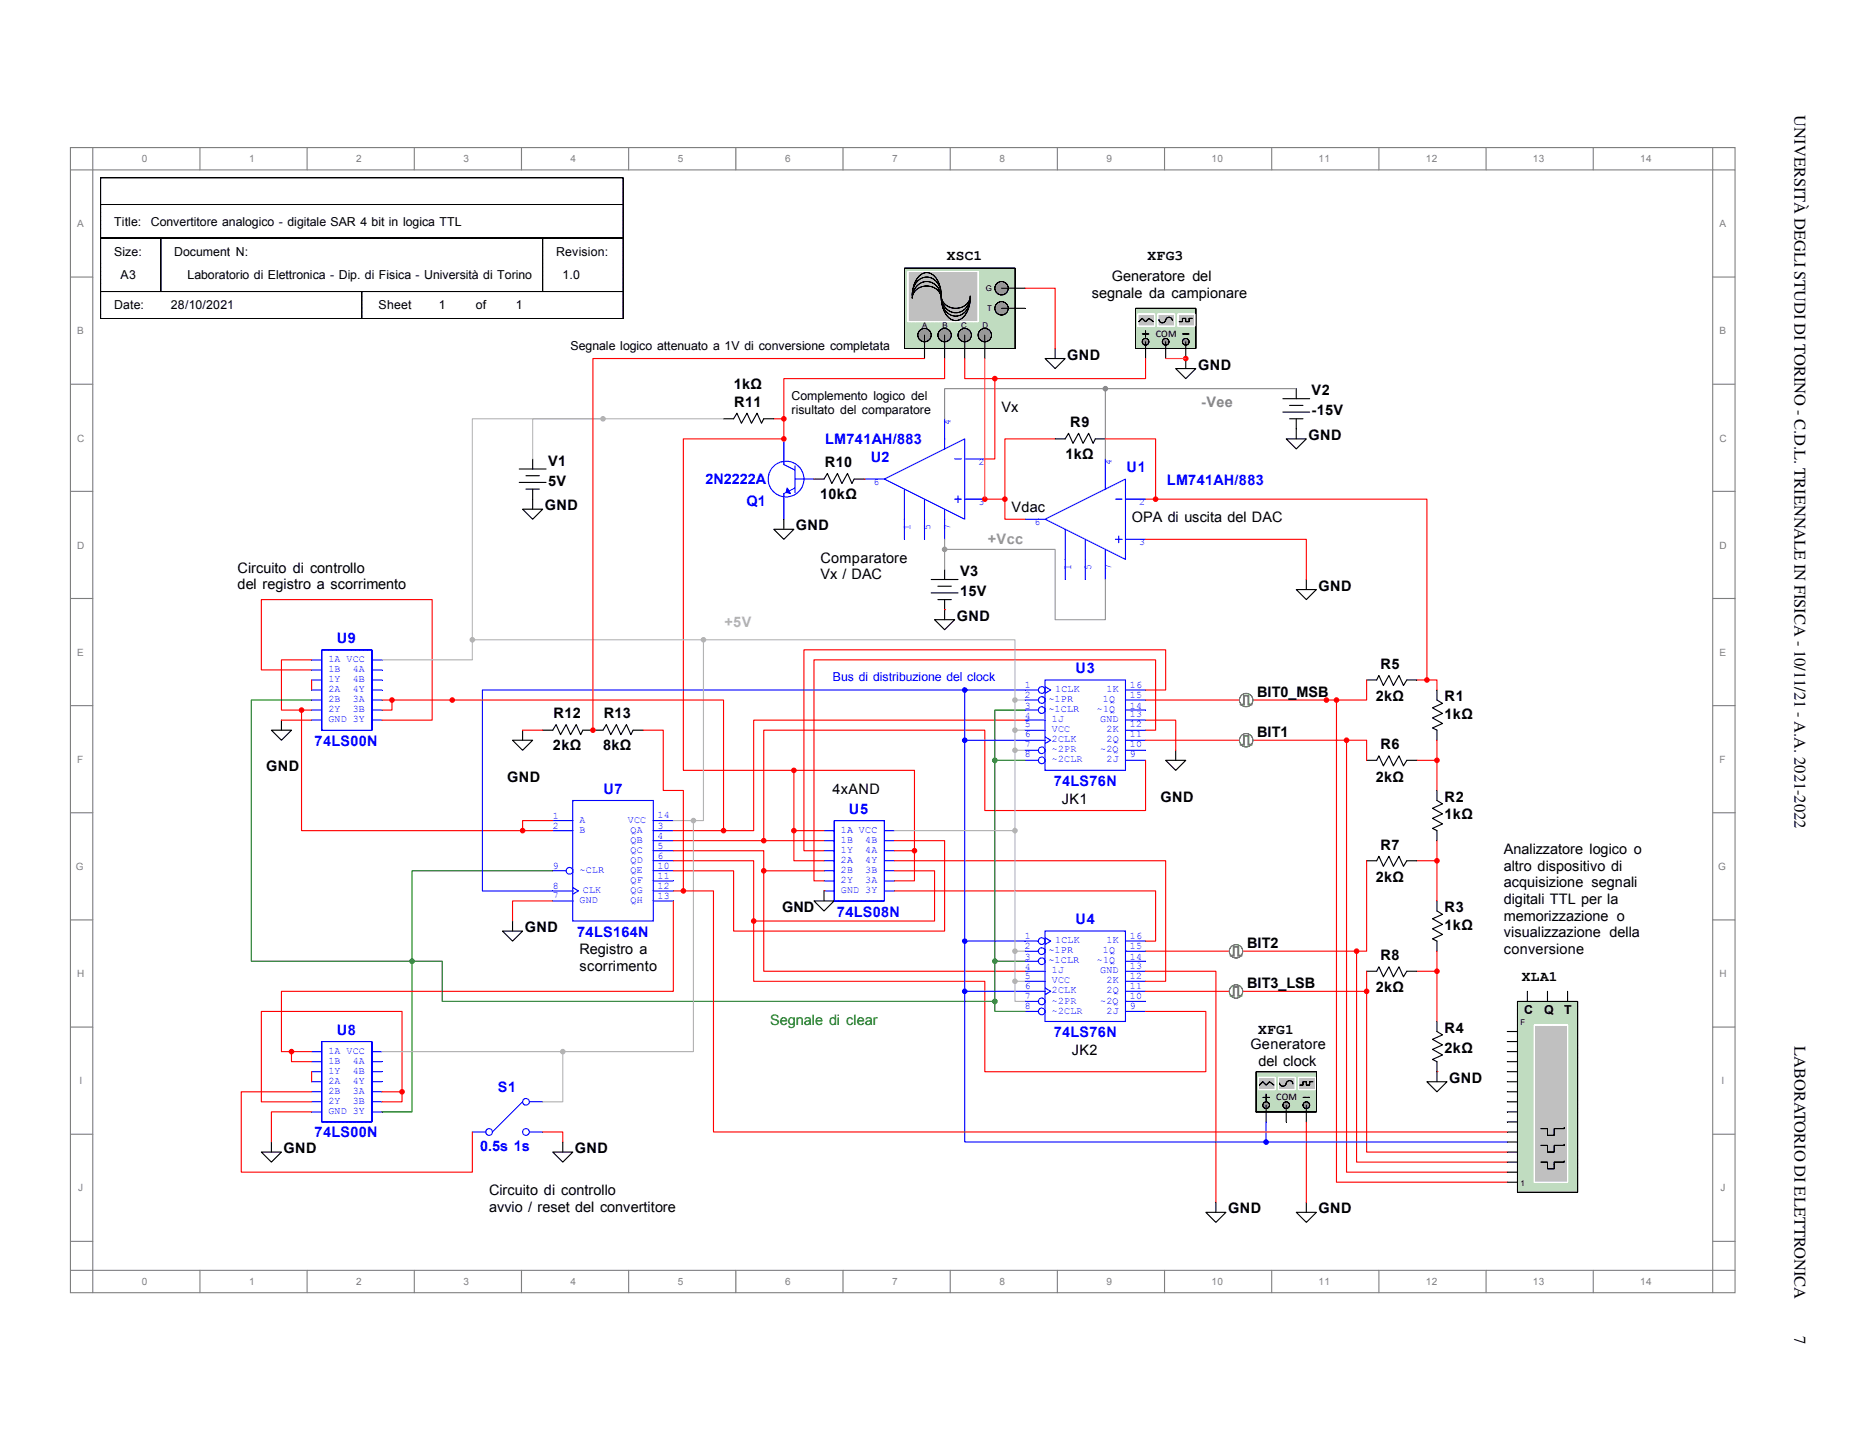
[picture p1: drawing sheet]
<svg xmlns="http://www.w3.org/2000/svg" width="279mm" height="216mm" viewBox="0 0 279 216" stroke-linecap="round" stroke-linejoin="round" font-family="sans-serif">
<g fill="none" stroke="#808080" stroke-width=".17">
<path d="M10.5 22.1h249v171.3h-249zM10.5 25.4h249M13.9 22.1v171.3M29.9 22.1v3.3M45.9 22.1v3.3M62 22.1v3.3M78 22.1v3.3M94 22.1v3.3M110.1 22.1v3.3M126.1 22.1v3.3M142.1 22.1v3.3M158.2 22.1v3.3"/>
<path d="M174.2 22.1v3.3M190.2 22.1v3.3M206.2 22.1v3.3M222.3 22.1v3.3M238.3 22.1v3.3M256.2 22.1v171.3M10.5 41.5h3.4M10.5 57.5h3.4M256.2 41.5h3.3M256.2 57.5h3.3M10.5 73.5h3.4M256.2 73.5h3.3"/>
<path d="M10.5 89.5h3.4M256.2 89.5h3.3M10.5 105.6h3.4M256.2 105.6h3.3M10.5 121.6h3.4M10.5 137.6h3.4M256.2 121.6h3.3M256.2 137.6h3.3M10.5 153.7h3.4M256.2 153.7h3.3M10.5 169.7h3.4M256.2 169.7h3.3"/>
<path d="M10.5 185.7h3.4M10.5 190.1h249M29.9 190.1v3.3M45.9 190.1v3.3M62 190.1v3.3M78 190.1v3.3M94 190.1v3.3M110.1 190.1v3.3M126.1 190.1v3.3M142.1 190.1v3.3M158.2 190.1v3.3M174.2 190.1v3.3"/>
<path d="M190.2 190.1v3.3M206.2 190.1v3.3M222.3 190.1v3.3M238.3 190.1v3.3M256.2 185.7h3.3"/>
</g>
<path d="M156.3 77.7l12-6v12zM159.3 79.2v4.5M165.3 71.7v1.5M166.8 74.7h1M162.3 80.7v3M165.3 82.2v1.5M166.8 80.7h1M167.3 80.2v1" fill="none" stroke="#00f" stroke-width=".17"/>
<path d="M168.3 80.7h3" fill="none" stroke="#00f" stroke-width=".17"/>
<path d="M168.3 74.7h3" fill="none" stroke="#00f" stroke-width=".17"/>
<path d="M165.3 68.7v3" fill="none" stroke="#00f" stroke-width=".17"/>
<path d="M165.3 83.7v3" fill="none" stroke="#00f" stroke-width=".17"/>
<path d="M153.3 77.7h3" fill="none" stroke="#00f" stroke-width=".17"/>
<path d="M162.3 83.7v3" fill="none" stroke="#00f" stroke-width=".17"/>
<path d="M132.3 71.7l12-6v12zM135.3 73.2v4.5M138.3 74.7v3M141.3 65.7v1.5M141.3 76.2v1.5M142.8 74.7h1M142.8 68.7h1M143.3 74.2v1M159.3 83.7v3" fill="none" stroke="#00f" stroke-width=".17"/>
<path d="M157.8 65.7h1.5l.5-.9 .7 1.5 .8-1.5 .7 1.5 .8-1.5 .7 1.5 .3-.6h1.5M204.4 101.7h1.5l.3-.6 .7 1.5 .8-1.5 .7 1.5 .8-1.5 .7 1.5 .5-.9h1.5M204.4 113.8h1.5l.3-.7 .7 1.5 .8-1.5 .7 1.5 .8-1.5 .7 1.5 .5-.8h1.5M214.9 103.2v1.5l.9 .5-1.5 .7 1.5 .8-1.5 .7 1.5 .8-1.5 .7 .6 .3v1.6M214.9 118.3v1.5l.9 .5-1.5 .6 1.5 .9-1.5 .6 1.5 .9-1.5 .6 .6 .4v1.5M204.4 128.8h1.5l.3-.7 .7 1.5 .8-1.5 .7 1.5 .8-1.5 .7 1.5 .5-.8h1.5M214.9 134.8v1.5l.9 .5-1.5 .7 1.5 .8-1.5 .7 1.5 .8-1.5 .7 .6 .3v1.5M204.4 145.3h1.5l.3-.6 .7 1.5 .8-1.5 .7 1.5 .8-1.5 .7 1.5 .5-.9h1.5M214.9 152.8v1.5l.9 .5-1.5 .7 1.5 .8-1.5 .7 1.5 .8-1.5 .7 .6 .3v3M213.4 161.8h3l-1.5 1.6z" fill="none" stroke="#000" stroke-width=".17"/>
<path d="M214.9 160.3h.1" fill="none" stroke="#f00" stroke-width=".17"/>
<path d="M144.3 74.7h3" fill="none" stroke="#00f" stroke-width=".17"/>
<path d="M144.3 68.7h3" fill="none" stroke="#00f" stroke-width=".17"/>
<path d="M141.3 62.7v3" fill="none" stroke="#00f" stroke-width=".17"/>
<path d="M141.3 77.7v3" fill="none" stroke="#00f" stroke-width=".17"/>
<path d="M129.3 71.7h3" fill="none" stroke="#00f" stroke-width=".17"/>
<path d="M138.3 77.7v3" fill="none" stroke="#00f" stroke-width=".17"/>
<path d="M135.3 77.7v3" fill="none" stroke="#00f" stroke-width=".17"/>
<circle cx="150.3" cy="74.7" r=".33" fill="#f00"/>
<g fill="none" stroke="#f00" stroke-width=".17">
<path d="M129.3 71.7h.1M150.3 74.7v3h3"/>
<circle cx="150.3" cy="74.7" r=".33"/>
</g>
<path d="M108.2 62.7h1.5l.5-.9 .7 1.5 .8-1.5 .7 1.5 .8-1.5 .7 1.5 .3-.6h1.5M121.7 71.7h1.6l.5-.9 .6 1.5 .9-1.5 .6 1.5 .9-1.5 .6 1.5 .4-.6h1.5M193.9 88.2h3l-1.5 1.5zM195.4 86.7v1.5" fill="none" stroke="#000" stroke-width=".17"/>
<g fill="none" stroke="#00f" stroke-width=".17">
<path d="M117.2 68.7v.8l1.7 .8M118.9 69.7v4M118.9 73l-1.7 .8v.9"/>
<circle cx="117.6" cy="71.7" r="2.67"/>
</g>
<path d="M117.7 73l.5 .8-.6-.1z" fill="#00f"/>
<path d="M117.7 73l.5 .8-.6-.1zM118.9 71.7h1.3" fill="none" stroke="#00f" stroke-width=".17"/>
<path d="M117.2 65.7v3" fill="none" stroke="#00f" stroke-width=".17"/>
<path d="M120.2 71.7h1.5" fill="none" stroke="#00f" stroke-width=".17"/>
<path d="M117.2 74.7v3M156.3 101.7h12v13.6h-12z" fill="none" stroke="#00f" stroke-width=".17"/>
<path d="M121.7 71.7h.1" fill="none" stroke="#f00" stroke-width=".17"/>
<path d="M115.7 79.2h3l-1.5 1.5zM117.2 77.7v1.5" fill="none" stroke="#000" stroke-width=".17"/>
<path d="M153.3 107.7h3" fill="none" stroke="#00f" stroke-width=".17"/>
<path d="M168.3 104.7h3" fill="none" stroke="#00f" stroke-width=".17"/>
<path d="M168.3 106.2h3" fill="none" stroke="#00f" stroke-width=".17"/>
<path d="M168.3 103.2h3" fill="none" stroke="#00f" stroke-width=".17"/>
<g fill="none" stroke="#00f" stroke-width=".17">
<path d="M153.3 106.2h2"/>
<circle cx="155.8" cy="106.2" r=".5"/>
</g>
<g fill="none" stroke="#00f" stroke-width=".17">
<path d="M153.3 103.2h2M156.3 102.7l.9 .5-.9 .5"/>
<circle cx="155.8" cy="103.2" r=".5"/>
</g>
<g fill="none" stroke="#00f" stroke-width=".17">
<path d="M153.3 104.7h2"/>
<circle cx="155.8" cy="104.7" r=".5"/>
</g>
<path d="M153.3 109.2h3" fill="none" stroke="#00f" stroke-width=".17"/>
<path d="M153.3 110.8h3M156.3 110.3l.9 .5-.9 .5" fill="none" stroke="#00f" stroke-width=".17"/>
<g fill="none" stroke="#00f" stroke-width=".17">
<path d="M153.3 112.3h2"/>
<circle cx="155.8" cy="112.3" r=".5"/>
</g>
<g fill="none" stroke="#00f" stroke-width=".17">
<path d="M153.3 113.8h2"/>
<circle cx="155.8" cy="113.8" r=".5"/>
</g>
<path d="M168.3 107.7h3" fill="none" stroke="#00f" stroke-width=".17"/>
<path d="M168.3 109.2h3" fill="none" stroke="#00f" stroke-width=".17"/>
<path d="M168.3 110.8h3" fill="none" stroke="#00f" stroke-width=".17"/>
<path d="M168.3 112.3h3" fill="none" stroke="#00f" stroke-width=".17"/>
<path d="M168.3 113.8h3M156.3 139.3h12v13.5h-12z" fill="none" stroke="#00f" stroke-width=".17"/>
<path d="M153.3 145.3h3" fill="none" stroke="#00f" stroke-width=".17"/>
<path d="M168.3 142.3h3" fill="none" stroke="#00f" stroke-width=".17"/>
<path d="M168.3 143.8h3" fill="none" stroke="#00f" stroke-width=".17"/>
<path d="M168.3 140.8h3" fill="none" stroke="#00f" stroke-width=".17"/>
<g fill="none" stroke="#00f" stroke-width=".17">
<path d="M153.3 143.8h2"/>
<circle cx="155.8" cy="143.8" r=".5"/>
</g>
<g fill="none" stroke="#00f" stroke-width=".17">
<path d="M153.3 140.8h2M156.3 140.3l.9 .5-.9 .5"/>
<circle cx="155.8" cy="140.8" r=".5"/>
</g>
<g fill="none" stroke="#00f" stroke-width=".17">
<path d="M153.3 142.3h2"/>
<circle cx="155.8" cy="142.3" r=".5"/>
</g>
<path d="M153.3 146.8h3" fill="none" stroke="#00f" stroke-width=".17"/>
<path d="M153.3 148.3h3M156.3 147.8l.9 .5-.9 .5" fill="none" stroke="#00f" stroke-width=".17"/>
<g fill="none" stroke="#00f" stroke-width=".17">
<path d="M153.3 149.8h2"/>
<circle cx="155.8" cy="149.8" r=".5"/>
</g>
<g fill="none" stroke="#00f" stroke-width=".17">
<path d="M153.3 151.3h2"/>
<circle cx="155.8" cy="151.3" r=".5"/>
</g>
<path d="M168.3 145.3h3" fill="none" stroke="#00f" stroke-width=".17"/>
<path d="M168.3 146.8h3" fill="none" stroke="#00f" stroke-width=".17"/>
<path d="M168.3 148.3h3" fill="none" stroke="#00f" stroke-width=".17"/>
<path d="M168.3 149.8h3" fill="none" stroke="#00f" stroke-width=".17"/>
<path d="M168.3 151.3h3" fill="none" stroke="#00f" stroke-width=".17"/>
<path d="M124.8 122.8h7.5v12h-7.5z" fill="none" stroke="#00f" stroke-width=".15"/>
<path d="M123.3 124.3h1.5" fill="none" stroke="#00f" stroke-width=".17"/>
<path d="M123.3 125.8h1.5" fill="none" stroke="#00f" stroke-width=".17"/>
<path d="M123.3 127.3h1.5" fill="none" stroke="#00f" stroke-width=".17"/>
<path d="M123.3 128.8h1.5" fill="none" stroke="#00f" stroke-width=".17"/>
<path d="M123.3 130.3h1.5" fill="none" stroke="#00f" stroke-width=".17"/>
<path d="M123.3 131.8h1.5" fill="none" stroke="#00f" stroke-width=".17"/>
<path d="M123.3 133.3h1.5" fill="none" stroke="#00f" stroke-width=".17"/>
<path d="M132.3 133.3h1.5" fill="none" stroke="#00f" stroke-width=".17"/>
<path d="M132.3 131.8h1.5" fill="none" stroke="#00f" stroke-width=".17"/>
<path d="M132.3 130.3h1.5" fill="none" stroke="#00f" stroke-width=".17"/>
<path d="M132.3 128.8h1.5" fill="none" stroke="#00f" stroke-width=".17"/>
<path d="M132.3 127.3h1.5" fill="none" stroke="#00f" stroke-width=".17"/>
<path d="M132.3 125.8h1.5" fill="none" stroke="#00f" stroke-width=".17"/>
<path d="M85.7 119.8h12v18h-12zM132.3 124.3h1.5" fill="none" stroke="#00f" stroke-width=".17"/>
<path d="M97.7 124.3h3" fill="none" stroke="#00f" stroke-width=".17"/>
<path d="M97.7 125.8h3" fill="none" stroke="#00f" stroke-width=".17"/>
<path d="M97.7 127.3h3" fill="none" stroke="#00f" stroke-width=".17"/>
<path d="M97.7 128.8h3" fill="none" stroke="#00f" stroke-width=".17"/>
<path d="M82.7 122.8h3" fill="none" stroke="#00f" stroke-width=".17"/>
<path d="M82.7 124.3h3" fill="none" stroke="#00f" stroke-width=".17"/>
<g fill="none" stroke="#00f" stroke-width=".17">
<path d="M82.7 130.3h2"/>
<circle cx="85.2" cy="130.3" r=".5"/>
</g>
<path d="M82.7 133.3h3M85.7 132.8l.8 .5-.8 .5" fill="none" stroke="#00f" stroke-width=".17"/>
<path d="M97.7 130.3h3" fill="none" stroke="#00f" stroke-width=".17"/>
<path d="M97.7 131.8h3" fill="none" stroke="#00f" stroke-width=".17"/>
<path d="M97.7 133.3h3" fill="none" stroke="#00f" stroke-width=".17"/>
<path d="M97.7 134.8h3" fill="none" stroke="#00f" stroke-width=".17"/>
<path d="M82.7 134.8h3" fill="none" stroke="#00f" stroke-width=".17"/>
<path d="M97.7 122.8h3" fill="none" stroke="#00f" stroke-width=".17"/>
<path d="M48.1 155.8h7.5v12.1h-7.5z" fill="none" stroke="#00f" stroke-width=".15"/>
<path d="M46.6 157.3h1.5" fill="none" stroke="#00f" stroke-width=".17"/>
<path d="M46.6 158.8h1.5" fill="none" stroke="#00f" stroke-width=".17"/>
<path d="M46.6 160.3h1.5" fill="none" stroke="#00f" stroke-width=".17"/>
<path d="M46.6 161.8h1.5" fill="none" stroke="#00f" stroke-width=".17"/>
<path d="M46.6 163.4h1.5" fill="none" stroke="#00f" stroke-width=".17"/>
<path d="M46.6 164.9h1.5" fill="none" stroke="#00f" stroke-width=".17"/>
<path d="M46.6 166.4h1.5" fill="none" stroke="#00f" stroke-width=".17"/>
<path d="M55.6 166.4h1.5" fill="none" stroke="#00f" stroke-width=".17"/>
<path d="M55.6 164.9h1.5" fill="none" stroke="#00f" stroke-width=".17"/>
<path d="M55.6 163.4h1.5" fill="none" stroke="#00f" stroke-width=".17"/>
<path d="M55.6 161.8h1.5" fill="none" stroke="#00f" stroke-width=".17"/>
<path d="M55.6 160.3h1.5" fill="none" stroke="#00f" stroke-width=".17"/>
<path d="M55.6 158.8h1.5" fill="none" stroke="#00f" stroke-width=".17"/>
<path d="M55.6 157.3h1.5" fill="none" stroke="#00f" stroke-width=".17"/>
<path d="M48.1 97.2h7.5v12.1h-7.5z" fill="none" stroke="#00f" stroke-width=".15"/>
<path d="M46.6 98.7h1.5" fill="none" stroke="#00f" stroke-width=".17"/>
<path d="M46.6 100.2h1.5" fill="none" stroke="#00f" stroke-width=".17"/>
<path d="M46.6 101.7h1.5" fill="none" stroke="#00f" stroke-width=".17"/>
<path d="M46.6 103.2h1.5" fill="none" stroke="#00f" stroke-width=".17"/>
<path d="M46.6 104.7h1.5" fill="none" stroke="#00f" stroke-width=".17"/>
<path d="M46.6 106.2h1.5" fill="none" stroke="#00f" stroke-width=".17"/>
<path d="M46.6 107.7h1.5" fill="none" stroke="#00f" stroke-width=".17"/>
<path d="M55.6 107.7h1.5" fill="none" stroke="#00f" stroke-width=".17"/>
<path d="M55.6 106.2h1.5" fill="none" stroke="#00f" stroke-width=".17"/>
<path d="M55.6 104.7h1.5" fill="none" stroke="#00f" stroke-width=".17"/>
<path d="M55.6 103.2h1.5" fill="none" stroke="#00f" stroke-width=".17"/>
<path d="M55.6 101.7h1.5" fill="none" stroke="#00f" stroke-width=".17"/>
<path d="M55.6 100.2h1.5" fill="none" stroke="#00f" stroke-width=".17"/>
<path d="M55.6 98.7h1.5" fill="none" stroke="#00f" stroke-width=".17"/>
<path d="M46.6 101.7v1.5M82.7 134.8h-6v3M46.6 160.3v1.5" fill="none" stroke="#f00" stroke-width=".17"/>
<g fill="none" stroke="#000" stroke-width=".17">
<path d="M191.9 59.7h4M193.9 58.2v1.5M77.7 70.2h4M77.7 72.2h4M78.2 76.2h3l-1.5 1.5zM78.7 71.2h2M78.7 73.2h2M79.7 68.7v1.5M79.7 73.2v3M191.9 61.7h4M192.4 65.7h3l-1.5 1.5zM192.9 60.7h2"/>
<path d="M192.9 62.7h2M193.9 62.7v3M139.8 92.7h3l-1.5 1.5zM141.3 91.2v1.5M174.3 113.8h3.1l-1.5 1.5zM175.9 112.3v1.5M75.2 139.3h3l-1.5 1.5zM76.7 137.8v1.5M39.1 172.4h3l-1.5 1.5zM40.6 170.9v1.5M181.9 179.9v1.5M180.4 181.4h3l-1.5 1.5z"/>
</g>
<circle cx="165.3" cy="58.2" r=".33" fill="#878787"/>
<g fill="none" stroke="#878787" stroke-width=".17">
<path d="M165.3 58.2h-24v4.5M165.3 58.2v10.5M165.3 58.2h28.6"/>
<circle cx="165.3" cy="58.2" r=".33"/>
</g>
<path d="M175.9 55.1h3l-1.5 1.5zM177.4 53.6v1.5" fill="none" stroke="#000" stroke-width=".17"/>
<path d="M171.3 107.7h4.6v4.6" fill="none" stroke="#f00" stroke-width=".17"/>
<circle cx="214.9" cy="113.8" r=".33" fill="#f00"/>
<g fill="none" stroke="#f00" stroke-width=".17">
<path d="M211.9 113.8h3M214.9 110.8v7.5"/>
<circle cx="214.9" cy="113.8" r=".33"/>
</g>
<circle cx="214.9" cy="128.8" r=".33" fill="#f00"/>
<g fill="none" stroke="#f00" stroke-width=".17">
<path d="M211.9 128.8h3M214.9 125.8v9"/>
<circle cx="214.9" cy="128.8" r=".33"/>
</g>
<circle cx="214.9" cy="145.3" r=".33" fill="#f00"/>
<g fill="none" stroke="#f00" stroke-width=".17">
<path d="M211.9 145.3h3M214.9 142.3v10.5M46.6 166.4h-6v4.5"/>
<circle cx="214.9" cy="145.3" r=".33"/>
</g>
<circle cx="90.2" cy="62.7" r=".33" fill="#b4b4b4"/>
<g fill="none" stroke="#b4b4b4" stroke-width=".17">
<path d="M108.2 62.7h-28.5v6"/>
<circle cx="90.2" cy="62.7" r=".33"/>
</g>
<path d="M133.8 125.8h7.5v13.5h-31.6v-9h-9" fill="none" stroke="#f00" stroke-width=".17"/>
<circle cx="114.2" cy="125.8" r=".33" fill="#f00"/>
<g fill="none" stroke="#f00" stroke-width=".17">
<path d="M171.3 113.8v7.5h-24v-12.1h-33.1v16.6M100.7 125.8h22.6"/>
<circle cx="114.2" cy="125.8" r=".33"/>
</g>
<circle cx="114.2" cy="130.3" r=".33" fill="#f00"/>
<g fill="none" stroke="#f00" stroke-width=".17">
<path d="M100.7 127.3h13.5v3M114.2 130.3v15h39.1M114.2 130.3h9.1"/>
<circle cx="114.2" cy="130.3" r=".33"/>
</g>
<circle cx="112.7" cy="137.8" r=".33" fill="#f00"/>
<g fill="none" stroke="#f00" stroke-width=".17">
<path d="M100.7 128.8h12v9M112.7 137.8v9h34.6v13.5h33.1v-9h-9.1M133.8 130.3h6v7.5h-27.1"/>
<circle cx="112.7" cy="137.8" r=".33"/>
</g>
<circle cx="118.7" cy="124.3" r=".33" fill="#f00"/>
<g fill="none" stroke="#f00" stroke-width=".17">
<path d="M123.3 124.3h-4.6v4.5h4.6"/>
<circle cx="118.7" cy="124.3" r=".33"/>
</g>
<circle cx="136.8" cy="127.3" r=".33" fill="#f00"/>
<g fill="none" stroke="#f00" stroke-width=".17">
<path d="M133.8 127.3h3v4.5h-3"/>
<circle cx="136.8" cy="127.3" r=".33"/>
</g>
<circle cx="117.2" cy="65.7" r=".33" fill="#f00"/>
<circle cx="117.2" cy="65.7" r=".33" fill="none" stroke="#f00" stroke-width=".17"/>
<circle cx="118.7" cy="115.3" r=".33" fill="#f00"/>
<g fill="none" stroke="#f00" stroke-width=".17">
<path d="M117.2 65.7h-15v49.6h16.5M42.1 107.7h4.5M118.7 115.3h18.1v12M118.7 115.3v9M171.3 103.2h3v-6h-54.1v30.1h3.1M171.3 109.2h1.5v-10.5h-51.1v33.1h1.6M123.3 133.3h.1M133.8 133.3h39v7.5h-1.5M133.8 128.8h40.5v18h-3"/>
<circle cx="118.7" cy="115.3" r=".33"/>
</g>
<path d="M40.6 109.2h3l-1.5 1.6zM42.1 107.7v1.5M121.7 134.8h3.1l-1.5 1.5zM123.3 133.3v1.5" fill="none" stroke="#000" stroke-width=".17"/>
<circle cx="108.2" cy="124.3" r=".33" fill="#f00"/>
<g fill="none" stroke="#f00" stroke-width=".17">
<path d="M153.3 107.7h-40.6v16.6h-12"/>
<circle cx="108.2" cy="124.3" r=".33"/>
</g>
<circle cx="58.6" cy="104.7" r=".33" fill="#f00"/>
<g fill="none" stroke="#f00" stroke-width=".17">
<path d="M46.6 100.2h-7.5v-10.5h25.5v18h-7.5M57.1 104.7h1.5v1.5h-1.5"/>
<circle cx="58.6" cy="104.7" r=".33"/>
</g>
<circle cx="45.1" cy="106.2" r=".33" fill="#f00"/>
<g fill="none" stroke="#f00" stroke-width=".17">
<path d="M46.6 98.7h-4.5v7.5h4.5"/>
<circle cx="45.1" cy="106.2" r=".33"/>
</g>
<circle cx="78.2" cy="124.3" r=".33" fill="#f00"/>
<g fill="none" stroke="#f00" stroke-width=".17">
<path d="M45.1 106.2v18.1h33.1M78.2 124.3h4.5M82.7 122.8h-4.5v1.5"/>
<circle cx="78.2" cy="124.3" r=".33"/>
</g>
<circle cx="61.6" cy="143.8" r=".33" fill="#008000"/>
<g fill="none" stroke="#008000" stroke-width=".17">
<path d="M46.6 104.7h-9v39.1h24v22.6h-4.5"/>
<circle cx="61.6" cy="143.8" r=".33"/>
</g>
<circle cx="43.6" cy="157.3" r=".33" fill="#f00"/>
<g fill="none" stroke="#f00" stroke-width=".17">
<path d="M100.7 134.8v13.5h-58.6v9h1.5M43.6 157.3v1.5h3M43.6 157.3h3"/>
<circle cx="43.6" cy="157.3" r=".33"/>
</g>
<path d="M82.7 130.3h-21.1v13.5" fill="none" stroke="#008000" stroke-width=".17"/>
<circle cx="148.8" cy="149.8" r=".33" fill="#008000"/>
<g fill="none" stroke="#008000" stroke-width=".17">
<path d="M61.6 143.8h4.5v6h82.7v1.5h4.5"/>
<circle cx="148.8" cy="149.8" r=".33"/>
</g>
<circle cx="148.8" cy="113.8" r=".33" fill="#008000"/>
<g fill="none" stroke="#008000" stroke-width=".17">
<path d="M153.3 106.2h-4.5v7.6h4.5"/>
<circle cx="148.8" cy="113.8" r=".33"/>
</g>
<circle cx="148.8" cy="143.8" r=".33" fill="#008000"/>
<g fill="none" stroke="#008000" stroke-width=".17">
<path d="M148.8 113.8v36M148.8 143.8h4.5"/>
<circle cx="148.8" cy="143.8" r=".33"/>
</g>
<circle cx="60.1" cy="163.4" r=".33" fill="#f00"/>
<g fill="none" stroke="#f00" stroke-width=".17">
<path d="M57.1 163.4h3M60.1 163.4v-12.1h-21v13.6h7.5M60.1 163.4v1.5h-3"/>
<circle cx="60.1" cy="163.4" r=".33"/>
</g>
<circle cx="144.3" cy="103.2" r=".33" fill="#00f"/>
<g fill="none" stroke="#00f" stroke-width=".17">
<path d="M153.3 103.2h-81.1v30.1h10.5"/>
<circle cx="144.3" cy="103.2" r=".33"/>
</g>
<circle cx="144.3" cy="110.8" r=".33" fill="#00f"/>
<g fill="none" stroke="#00f" stroke-width=".17">
<path d="M144.3 103.2v7.6h9"/>
<circle cx="144.3" cy="110.8" r=".33"/>
</g>
<circle cx="144.3" cy="140.8" r=".33" fill="#00f"/>
<g fill="none" stroke="#00f" stroke-width=".17">
<path d="M144.3 110.8v30h9"/>
<circle cx="144.3" cy="140.8" r=".33"/>
</g>
<circle cx="70.7" cy="95.7" r=".33" fill="#b4b4b4"/>
<g fill="none" stroke="#b4b4b4" stroke-width=".17">
<path d="M90.2 62.7h-19.5v36h-13.6"/>
<circle cx="70.7" cy="95.7" r=".33"/>
</g>
<path d="M227 149.9h9v28.5h-9z" fill="#c0dcc0"/>
<path d="M227 149.8h9v28.6h-9z" fill="none" stroke="#000" stroke-width=".15"/>
<path d="M229.5 153.4h5v23.5h-5z" fill="#c0c0c0"/>
<path d="M229.5 153.4h5v23.5h-5z" fill="none" stroke="#fff" stroke-width=".15"/>
<path d="M234 173.7v.2h-1.5v1h-1v-1h-1M234 171.2v.2h-1.5v1h-1v-1h-1M234 168.7v.2h-1.5v1h-1v-1h-1" fill="none" stroke="#000" stroke-width=".15"/>
<g fill="none" stroke="#000" stroke-width=".17">
<path d="M225.4 158.8h1.6M225.4 157.3h1.6M225.4 155.8h1.6M225.4 154.3h1.6M228.5 148.3v1.5M231.5 148.3v1.5M234.5 148.3v1.5M225.4 176.9h1.6M225.4 175.4h1.6M225.4 173.9h1.6M225.4 172.4h1.6M225.4 170.9h1.6"/>
<path d="M225.4 169.4h1.6M225.4 167.9h1.6M225.4 166.4h1.6M225.4 164.9h1.6M225.4 163.4h1.6M225.4 161.8h1.6M225.4 160.3h1.6"/>
</g>
<path d="M171.3 145.3h10.6v34.6" fill="none" stroke="#f00" stroke-width=".17"/>
<circle cx="198.4" cy="104.7" r=".33" fill="#f00"/>
<g fill="none" stroke="#f00" stroke-width=".17">
<path d="M171.3 104.7h27.1"/>
<circle cx="198.4" cy="104.7" r=".33"/>
</g>
<circle cx="199.9" cy="104.7" r=".33" fill="#f00"/>
<g fill="none" stroke="#f00" stroke-width=".17">
<path d="M198.4 104.7h1.5M199.9 104.7v72.2h25.5M204.4 101.7v3h-4.5"/>
<circle cx="199.9" cy="104.7" r=".33"/>
</g>
<circle cx="201.4" cy="110.8" r=".33" fill="#f00"/>
<g fill="none" stroke="#f00" stroke-width=".17">
<path d="M171.3 110.8h30.1M201.4 110.8h3v3M201.4 110.8v64.6h24"/>
<circle cx="201.4" cy="110.8" r=".33"/>
</g>
<circle cx="202.9" cy="142.3" r=".33" fill="#f00"/>
<g fill="none" stroke="#f00" stroke-width=".17">
<path d="M204.4 128.8v13.5h-1.5M171.3 142.3h31.6M202.9 142.3v31.6h22.5"/>
<circle cx="202.9" cy="142.3" r=".33"/>
</g>
<circle cx="204.4" cy="148.3" r=".33" fill="#f00"/>
<g fill="none" stroke="#f00" stroke-width=".17">
<path d="M171.3 148.3h33.1M204.4 148.3v24.1h21M204.4 145.3v3"/>
<circle cx="204.4" cy="148.3" r=".33"/>
</g>
<circle cx="151.8" cy="109.2" r=".33" fill="#b4b4b4"/>
<g fill="none" stroke="#b4b4b4" stroke-width=".17">
<path d="M151.8 109.2h1.5"/>
<circle cx="151.8" cy="109.2" r=".33"/>
</g>
<circle cx="151.8" cy="124.3" r=".33" fill="#b4b4b4"/>
<g fill="none" stroke="#b4b4b4" stroke-width=".17">
<path d="M133.8 124.3h18"/>
<circle cx="151.8" cy="124.3" r=".33"/>
</g>
<circle cx="105.2" cy="95.7" r=".33" fill="#b4b4b4"/>
<g fill="none" stroke="#b4b4b4" stroke-width=".17">
<path d="M70.7 95.7h34.5"/>
<circle cx="105.2" cy="95.7" r=".33"/>
</g>
<circle cx="103.7" cy="122.8" r=".33" fill="#b4b4b4"/>
<g fill="none" stroke="#b4b4b4" stroke-width=".17">
<path d="M105.2 95.7v27.1h-4.5"/>
<circle cx="103.7" cy="122.8" r=".33"/>
</g>
<circle cx="144.3" cy="148.3" r=".33" fill="#00f"/>
<g fill="none" stroke="#00f" stroke-width=".17">
<path d="M144.3 140.8v7.5h9"/>
<circle cx="144.3" cy="148.3" r=".33"/>
</g>
<path d="M187.9 160.4h9v6h-9z" fill="#c0dcc0"/>
<path d="M187.9 160.4h9v6h-9z" fill="none" stroke="#000" stroke-width=".15"/>
<circle cx="189.4" cy="165.4" r=".5" fill="#a0a0a4"/>
<g fill="none" stroke="#000" stroke-width=".15">
<path d="M188.9 164.2h1"/>
<circle cx="189.4" cy="165.4" r=".5"/>
</g>
<path d="M189.4 165.4v1" fill="none" stroke="#000" stroke-width=".17"/>
<circle cx="192.4" cy="165.4" r=".5" fill="#a0a0a4"/>
<circle cx="192.4" cy="165.4" r=".5" fill="none" stroke="#000" stroke-width=".15"/>
<path d="M192.4 165.4v1" fill="none" stroke="#000" stroke-width=".17"/>
<circle cx="195.4" cy="165.4" r=".5" fill="#a0a0a4"/>
<g fill="none" stroke="#000" stroke-width=".15">
<path d="M189.4 163.7v1M194.9 164.2h1"/>
<circle cx="195.4" cy="165.4" r=".5"/>
</g>
<path d="M195.4 165.4v1" fill="none" stroke="#000" stroke-width=".17"/>
<path d="M188.3 161.2h2.4v1.8h-2.4z" fill="#c0c0c0"/>
<path d="M188.2 161.2h2.5v1.8h-2.5z" fill="none" stroke="#fff" stroke-width=".15"/>
<path d="M188.4 162.4l.5-.6-.5 .6 .5-.6 .5 .6 .5-.6 .6 .6" fill="none" stroke="#000" stroke-width=".15"/>
<path d="M191.2 161.2h2.5v1.8h-2.5z" fill="#c0c0c0"/>
<path d="M191.2 161.2h2.5v1.8h-2.5z" fill="none" stroke="#fff" stroke-width=".15"/>
<path d="M191.4 162a.5 .5 0 0 0 .5 .5 .5 .5 0 0 0 .5-.5M192.4 162.2a.5 .5 0 0 1 .5-.5 .5 .5 0 0 1 .5 .5" fill="none" stroke="#000" stroke-width=".15"/>
<path d="M194.3 161.2h2.4v1.8h-2.4z" fill="#c0c0c0"/>
<path d="M194.2 161.2h2.5v1.8h-2.5z" fill="none" stroke="#fff" stroke-width=".15"/>
<path d="M196.4 161.8h-.5v.6h-.5v-.6h-.5v.6h-.5" fill="none" stroke="#000" stroke-width=".15"/>
<path d="M189.4 166.4v1.5M192.4 166.4v1.5M195.4 166.4v1.5M195.4 179.9v1.5M193.9 181.4h3l-1.5 1.5z" fill="none" stroke="#000" stroke-width=".17"/>
<path d="M195.4 167.9v12" fill="none" stroke="#f00" stroke-width=".17"/>
<circle cx="189.4" cy="170.9" r=".33" fill="#00f"/>
<g fill="none" stroke="#00f" stroke-width=".17">
<path d="M144.3 148.3v22.6h45.1v-3"/>
<circle cx="189.4" cy="170.9" r=".33"/>
</g>
<path d="M82.7 172.4h3l-1.5 1.5zM84.2 170.9v1.5" fill="none" stroke="#000" stroke-width=".17"/>
<path d="M171.3 80.7h24.1v6" fill="none" stroke="#f00" stroke-width=".17"/>
<circle cx="151.8" cy="146.8" r=".33" fill="#b4b4b4"/>
<g fill="none" stroke="#b4b4b4" stroke-width=".17">
<path d="M153.3 146.8h-1.5v3h1.5"/>
<circle cx="151.8" cy="146.8" r=".33"/>
</g>
<circle cx="151.8" cy="142.3" r=".33" fill="#b4b4b4"/>
<g fill="none" stroke="#b4b4b4" stroke-width=".17">
<path d="M151.8 124.3v22.5M151.8 142.3h1.5"/>
<circle cx="151.8" cy="142.3" r=".33"/>
</g>
<circle cx="151.8" cy="112.3" r=".33" fill="#b4b4b4"/>
<g fill="none" stroke="#b4b4b4" stroke-width=".17">
<path d="M151.8 109.2v15.1M151.8 112.3h1.5"/>
<circle cx="151.8" cy="112.3" r=".33"/>
</g>
<circle cx="151.8" cy="104.7" r=".33" fill="#b4b4b4"/>
<g fill="none" stroke="#b4b4b4" stroke-width=".17">
<path d="M105.2 95.7h46.6v9M151.8 104.7v4.5M151.8 104.7h1.5"/>
<circle cx="151.8" cy="104.7" r=".33"/>
</g>
<path d="M139.3 86.7h4M139.3 88.7h4M140.3 87.7h2M140.3 89.7h2M141.3 85.2v1.5M141.3 89.7v1.5" fill="none" stroke="#000" stroke-width=".17"/>
<path d="M141.3 91.2h.1" fill="none" stroke="#f00" stroke-width=".17"/>
<circle cx="141.3" cy="82.2" r=".33" fill="#969696"/>
<g fill="none" stroke="#969696" stroke-width=".17">
<path d="M141.3 82.2h16.5v10.5h7.5v-6M141.3 80.7v4.5"/>
<circle cx="141.3" cy="82.2" r=".33"/>
</g>
<path d="M157.8 65.7h-7.5v9" fill="none" stroke="#f00" stroke-width=".17"/>
<circle cx="213.4" cy="101.7" r=".33" fill="#f00"/>
<g fill="none" stroke="#f00" stroke-width=".17">
<path d="M211.9 101.7h3v1.5"/>
<circle cx="213.4" cy="101.7" r=".33"/>
</g>
<path d="M169.9 46.2h9v5.9h-9z" fill="#c0dcc0"/>
<path d="M169.8 46.1h9.1v6h-9.1z" fill="none" stroke="#000" stroke-width=".15"/>
<circle cx="171.3" cy="51.1" r=".5" fill="#a0a0a4"/>
<g fill="none" stroke="#000" stroke-width=".15">
<path d="M170.8 50h1"/>
<circle cx="171.3" cy="51.1" r=".5"/>
</g>
<path d="M171.3 51.1v1" fill="none" stroke="#000" stroke-width=".17"/>
<circle cx="174.3" cy="51.1" r=".5" fill="#a0a0a4"/>
<circle cx="174.3" cy="51.1" r=".5" fill="none" stroke="#000" stroke-width=".15"/>
<path d="M174.3 51.1v1" fill="none" stroke="#000" stroke-width=".17"/>
<circle cx="177.4" cy="51.1" r=".5" fill="#a0a0a4"/>
<g fill="none" stroke="#000" stroke-width=".15">
<path d="M171.3 49.5v1M176.9 50h1"/>
<circle cx="177.4" cy="51.1" r=".5"/>
</g>
<path d="M177.4 51.1v1" fill="none" stroke="#000" stroke-width=".17"/>
<path d="M170.2 47h2.5v1.8h-2.5z" fill="#c0c0c0"/>
<path d="M170.2 47h2.5v1.8h-2.5z" fill="none" stroke="#fff" stroke-width=".15"/>
<path d="M170.3 48.1l.5-.5-.5 .5 .5-.5 .5 .5 .5-.5 .7 .5" fill="none" stroke="#000" stroke-width=".15"/>
<path d="M173.2 47h2.5v1.8h-2.5z" fill="#c0c0c0"/>
<path d="M173.2 47h2.5v1.8h-2.5z" fill="none" stroke="#fff" stroke-width=".15"/>
<path d="M173.3 47.8a.5 .5 0 0 0 .5 .5 .5 .5 0 0 0 .5-.5M174.3 48a.5 .5 0 0 1 .6-.5 .5 .5 0 0 1 .5 .5" fill="none" stroke="#000" stroke-width=".15"/>
<path d="M176.2 47h2.5v1.8h-2.5z" fill="#c0c0c0"/>
<path d="M176.2 47h2.5v1.8h-2.5z" fill="none" stroke="#fff" stroke-width=".15"/>
<path d="M178.4 47.6h-.5v.5h-.5v-.5h-.5v.5h-.5" fill="none" stroke="#000" stroke-width=".15"/>
<path d="M171.3 52.1v1.5M174.3 52.1v1.5M177.4 52.1v1.5" fill="none" stroke="#000" stroke-width=".17"/>
<circle cx="177.4" cy="53.6" r=".33" fill="#f00"/>
<circle cx="177.4" cy="53.6" r=".33" fill="none" stroke="#f00" stroke-width=".17"/>
<path d="M174.3 53.6h3.1" fill="none" stroke="#ff7d00" stroke-width=".17"/>
<path d="M78.2 164.9l-4.5 4.5" fill="none" stroke="#00f" stroke-width=".17"/>
<g fill="none" stroke="#00f" stroke-width=".17">
<path d="M79.2 169.4h2"/>
<circle cx="78.7" cy="169.4" r=".5"/>
</g>
<g fill="none" stroke="#00f" stroke-width=".17">
<path d="M79.2 164.9h2"/>
<circle cx="78.7" cy="164.9" r=".5"/>
</g>
<g fill="none" stroke="#00f" stroke-width=".17">
<path d="M70.7 169.4h2"/>
<circle cx="73.2" cy="169.4" r=".5"/>
</g>
<path d="M46.6 163.4h-10.5v12h34.6v-6M81.2 169.4h3v1.5" fill="none" stroke="#f00" stroke-width=".17"/>
<circle cx="84.2" cy="157.3" r=".33" fill="#b4b4b4"/>
<g fill="none" stroke="#b4b4b4" stroke-width=".17">
<path d="M103.7 122.8v34.5h-19.5M57.1 157.3h27.1M84.2 157.3v7.6h-3"/>
<circle cx="84.2" cy="157.3" r=".33"/>
</g>
<path d="M189.4 170.9h36" fill="none" stroke="#00f" stroke-width=".17"/>
<path d="M135.3 40.1h16.5v12h-16.5z" fill="#c0dcc0"/>
<path d="M135.3 40.1h16.5v12h-16.5z" fill="none" stroke="#000" stroke-width=".15"/>
<circle cx="138.3" cy="50.1" r="1" fill="#a0a0a4"/>
<circle cx="138.3" cy="50.1" r="1" fill="none" stroke="#000" stroke-width=".15"/>
<path d="M138.3 50.1v2" fill="none" stroke="#000" stroke-width=".17"/>
<circle cx="141.3" cy="50.1" r="1" fill="#a0a0a4"/>
<circle cx="141.3" cy="50.1" r="1" fill="none" stroke="#000" stroke-width=".15"/>
<path d="M141.3 50.1v2" fill="none" stroke="#000" stroke-width=".17"/>
<circle cx="149.8" cy="43.1" r="1" fill="#a0a0a4"/>
<circle cx="149.8" cy="43.1" r="1" fill="none" stroke="#000" stroke-width=".15"/>
<path d="M149.8 43.1h2" fill="none" stroke="#000" stroke-width=".17"/>
<circle cx="149.8" cy="46.1" r="1" fill="#a0a0a4"/>
<circle cx="149.8" cy="46.1" r="1" fill="none" stroke="#000" stroke-width=".15"/>
<path d="M149.8 46.1h2" fill="none" stroke="#000" stroke-width=".17"/>
<path d="M135.8 40.7h10.5v7.4h-10.5z" fill="#c0c0c0"/>
<path d="M135.8 40.6h10.5v7.5h-10.5z" fill="none" stroke="#fff" stroke-width=".15"/>
<path d="M136.4 44.3a3.6 3.6 0 0 1 1.7-3.4 1.76 1.76 0 0 1 2.2 1.2l.4 1.4 .1 .8" fill="none" stroke="#000" stroke-width=".15"/>
<circle cx="144.3" cy="50.1" r="1" fill="#a0a0a4"/>
<circle cx="144.3" cy="50.1" r="1" fill="none" stroke="#000" stroke-width=".15"/>
<path d="M144.3 50.1v2" fill="none" stroke="#000" stroke-width=".17"/>
<circle cx="147.3" cy="50.1" r="1" fill="#a0a0a4"/>
<g fill="none" stroke="#000" stroke-width=".15">
<path d="M136.4 44.1a2.33 2.33 0 0 1 2.7-2.6 2.62 2.62 0 0 1 1.7 2.6M137.3 42.7a2.08 2.08 0 0 1 2.1-.4 2.08 2.08 0 0 1 1.3 1.8l.1 .5a2.22 2.22 0 0 0-3.7-1.3l-.6 .8-.1 .5a2.66 2.66 0 0 1 .9-1.9zM140.8 44.5a3.6 3.6 0 0 0 1.7 3.4 1.76 1.76 0 0 0 2.2-1.2l.4-1.4v-.8M140.8 44.6a2.33 2.33 0 0 0 2.7 2.6 2.62 2.62 0 0 0 1.6-2.6M140.8 44.3a2.22 2.22 0 0 0 3.7 1.3l.6-.8v-.5a2.22 2.22 0 0 1-3.1 2.2 2.54 2.54 0 0 1-1.2-2.2z"/>
<circle cx="147.3" cy="50.1" r="1"/>
</g>
<path d="M138.3 52.1v1.5M141.3 52.1v1.5M144.3 52.1v1.5M147.3 50.1v3.5M151.8 43.1h1.5M151.8 46.1h1.5M76.7 110.8h3l-1.5 1.5zM78.2 109.2v1.6M81.2 109.2h1.5l.5-.8 .6 1.5 .9-1.5 .6 1.5 .9-1.5 .6 1.5 .4-.7h3l.5-.8 .7 1.5 .8-1.5 .7 1.5 .8-1.5 .7 1.5 .3-.7h1.5" fill="none" stroke="#000" stroke-width=".17"/>
<path d="M78.2 109.2h3" fill="none" stroke="#f00" stroke-width=".17"/>
<circle cx="88.7" cy="109.2" r=".33" fill="#f00"/>
<g fill="none" stroke="#f00" stroke-width=".17">
<path d="M138.3 53.6h-49.6v55.6"/>
<circle cx="88.7" cy="109.2" r=".33"/>
</g>
<circle cx="117.2" cy="62.7" r=".33" fill="#f00"/>
<g fill="none" stroke="#f00" stroke-width=".17">
<path d="M141.3 53.6v3h-24.1v6.1M115.7 62.7h1.5M117.2 62.7v3"/>
<circle cx="117.2" cy="62.7" r=".33"/>
</g>
<circle cx="148.8" cy="56.6" r=".33" fill="#f00"/>
<g fill="none" stroke="#f00" stroke-width=".17">
<path d="M144.3 53.6v3h4.5M148.8 56.6v12.1h-1.5M171.3 53.6v3h-22.5"/>
<circle cx="148.8" cy="56.6" r=".33"/>
</g>
<path d="M156.3 53.6h3l-1.5 1.5zM157.8 52.1v1.5" fill="none" stroke="#000" stroke-width=".17"/>
<circle cx="67.6" cy="104.7" r=".33" fill="#f00"/>
<g fill="none" stroke="#f00" stroke-width=".17">
<path d="M153.3 43.1h4.5v9M58.6 104.7h49.6v19.6"/>
<circle cx="67.6" cy="104.7" r=".33"/>
</g>
<circle cx="147.3" cy="74.7" r=".33" fill="#f00"/>
<g fill="none" stroke="#f00" stroke-width=".17">
<path d="M147.3 74.7h.1M147.3 74.7h3"/>
<circle cx="147.3" cy="74.7" r=".33"/>
</g>
<path d="M147.3 53.6v21.1" fill="none" stroke="#ff7d00" stroke-width=".17"/>
<circle cx="172.8" cy="74.7" r=".33" fill="#f00"/>
<g fill="none" stroke="#f00" stroke-width=".17">
<path d="M165.3 65.7h7.5v9M171.3 74.7h1.5M172.8 74.7h40.6v27"/>
<circle cx="172.8" cy="74.7" r=".33"/>
</g>
<circle cx="102.2" cy="133.3" r=".33" fill="#f00"/>
<g fill="none" stroke="#f00" stroke-width=".17">
<path d="M96.2 109.2h3v9.1h3v15M100.7 133.3h1.5M102.2 133.3h4.5v36.1h118.7"/>
<circle cx="102.2" cy="133.3" r=".33"/>
</g>
<path d="M15 35.6h78.2M15 30.6h78.2M15.1 26.6h78.1v21.1h-78.1zM24.1 35.6v8M81.2 35.6v8M15 43.6h78.2M54.1 43.6v4" fill="none" stroke="#000" stroke-width=".15"/>
<circle cx="186.4" cy="104.7" r="1.01" fill="#fff"/>
<circle cx="186.4" cy="104.7" r="1.01" fill="none" stroke="#698f63" stroke-width=".15"/>
<path d="M185.6 105.4h.5v-1.3h.6v1.3h.5" fill="none" stroke="#698f63" stroke-width=".29"/>
<circle cx="186.4" cy="110.8" r="1.01" fill="#fff"/>
<circle cx="186.4" cy="110.8" r="1.01" fill="none" stroke="#698f63" stroke-width=".15"/>
<path d="M185.6 111.4h.5v-1.3h.6v1.3h.5" fill="none" stroke="#698f63" stroke-width=".29"/>
<circle cx="184.9" cy="142.3" r="1" fill="#fff"/>
<circle cx="184.9" cy="142.3" r="1" fill="none" stroke="#698f63" stroke-width=".15"/>
<path d="M184.1 143h.4v-1.3h.7v1.3h.5" fill="none" stroke="#698f63" stroke-width=".29"/>
<circle cx="184.9" cy="148.3" r="1" fill="#fff"/>
<circle cx="184.9" cy="148.3" r="1" fill="none" stroke="#698f63" stroke-width=".15"/>
<path d="M184.1 149h.4v-1.3h.7v1.3h.5" fill="none" stroke="#698f63" stroke-width=".29"/>
<g font-size="2.5">
<text x="268.4" y="17.3" transform="rotate(90 268.4 17.3)">UNIVERSITA DEGLI STUDI DI TORINO - C.D.L. TRIENNALE IN FISICA - 10/11/21 - A.A. 2021-2022</text>
<text x="268.9" y="30.7" transform="rotate(90 268.9 30.7)">`</text>
<text x="268.4" y="156.5" transform="rotate(90 268.4 156.5)">LABORATORIO DI ELETTRONICA</text>
<text x="268.4" y="199.9" transform="rotate(90 268.4 199.9)">7</text>
</g>
<g font-size="2.2">
<text x="141.6" y="38.9">XSC1</text>
<text x="171.7" y="38.9">XFG3</text>
<text x="163.3" y="44.6">segnale da campionare</text>
<text x="166.3" y="42.1">Generatore del</text>
<text x="159.6" y="53.8">GND</text>
<text x="109.7" y="58.2">1kΩ</text>
<text x="179.2" y="55.3">GND</text>
<text x="196.2" y="59.1">V2</text>
<text x="109.8" y="60.8">R11</text>
<text x="149.8" y="61.6">Vx</text>
<text x="160.1" y="63.8">R9</text>
<text x="195.7" y="65.8">GND</text>
<text x="196.2" y="62.2">-15V</text>
<text x="82" y="69.7">V1</text>
<text x="123.4" y="69.8">R10</text>
<text x="159.4" y="68.7">1kΩ</text>
<text x="81.5" y="76.4">GND</text>
<text x="82" y="72.7">5V</text>
<text x="122.7" y="74.7">10kΩ</text>
<text x="151.3" y="76.7">Vdac</text>
<text x="119" y="79.4">GND</text>
<text x="169.3" y="78.2">OPA di uscita del DAC</text>
<text x="35.5" y="85.7">Circuito di controllo</text>
<text x="35.5" y="88.2">del registro a scorrimento</text>
<text x="122.7" y="84.2">Comparatore</text>
<text x="122.7" y="86.7">Vx / DAC</text>
<text x="143.6" y="86.2">V3</text>
<text x="143.6" y="89.2">15V</text>
<text x="197.2" y="88.4">GND</text>
<text x="143.1" y="92.9">GND</text>
<text x="206.5" y="100.1">R5</text>
<text x="82.8" y="107.4">R12</text>
<text x="90.3" y="107.4">R13</text>
<text x="188" y="104.2">BIT0_MSB</text>
<text x="205.8" y="104.9">2kΩ</text>
<text x="216.1" y="104.9">R1</text>
<text x="216.1" y="107.6">1kΩ</text>
<text x="82.7" y="112.3">2kΩ</text>
<text x="90.2" y="112.3">8kΩ</text>
<text x="188" y="110.3">BIT1</text>
<text x="206.5" y="112.1">R6</text>
<text x="39.8" y="115.4">GND</text>
<text x="75.9" y="116.9">GND</text>
<text x="124.5" y="118.7">4xAND</text>
<text x="173.6" y="119.9">GND</text>
<text x="205.8" y="116.9">2kΩ</text>
<text x="216.1" y="119.9">R2</text>
<text x="158.8" y="120.3">JK1</text>
<text x="216.1" y="122.6">1kΩ</text>
<text x="205.8" y="132">2kΩ</text>
<text x="206.5" y="127.1">R7</text>
<text x="224.9" y="127.8">Analizzatore logico o</text>
<text x="224.9" y="130.2">altro dispositivo di</text>
<text x="117" y="136.5">GND</text>
<text x="216.1" y="136.5">R3</text>
<text x="224.9" y="132.7">acquisizione segnali</text>
<text x="224.9" y="135.2">digitali TTL per la</text>
<text x="224.9" y="137.7">memorizzazione o</text>
<text x="78.5" y="139.5">GND</text>
<text x="86.7" y="142.8">Registro a</text>
<text x="186.5" y="141.8">BIT2</text>
<text x="206.5" y="143.7">R8</text>
<text x="216.1" y="139.1">1kΩ</text>
<text x="224.9" y="140.2">visualizzazione della</text>
<text x="224.9" y="142.7">conversione</text>
<text x="86.7" y="145.3">scorrimento</text>
<text x="186.5" y="147.8">BIT3_LSB</text>
<text x="205.8" y="148.5">2kΩ</text>
<text x="227.6" y="146.8">XLA1</text>
<text x="188.2" y="154.6">XFG1</text>
<text x="216.1" y="154.5">R4</text>
<text x="160.3" y="157.8">JK2</text>
<text x="187" y="157">Generatore</text>
<text x="188.2" y="159.5">del clock</text>
<text x="216.1" y="157.5">2kΩ</text>
<text x="216.7" y="162">GND</text>
<text x="42.4" y="172.5">GND</text>
<text x="86" y="172.5">GND</text>
<text x="73.1" y="178.8">Circuito di controllo</text>
<text x="73.1" y="181.3">avvio / reset del convertitore</text>
<text x="183.7" y="181.5">GND</text>
<text x="197.2" y="181.5">GND</text>
</g>
<text font-size="2.2" fill="#878787" x="179.7" y="60.8">-Vee</text>
<g font-size="2.2" fill="#00f">
<text x="123.4" y="66.5">LM741AH/883</text>
<text x="130.3" y="69.2">U2</text>
<text x="168.5" y="70.7">U1</text>
<text x="105.5" y="72.3">2N2222A</text>
<text x="111.6" y="75.7">Q1</text>
<text x="174.5" y="72.5">LM741AH/883</text>
<text x="50.4" y="96.2">U9</text>
<text x="160.9" y="100.7">U3</text>
<text x="47.1" y="111.6">74LS00N</text>
<text x="90.3" y="118.8">U7</text>
<text x="157.6" y="117.6">74LS76N</text>
<text x="127" y="121.8">U5</text>
<text x="125.2" y="137.1">74LS08N</text>
<text x="86.3" y="140.1">74LS164N</text>
<text x="160.9" y="138.3">U4</text>
<text x="50.4" y="154.8">U8</text>
<text x="157.6" y="155.2">74LS76N</text>
<text x="74.5" y="163.4">S1</text>
<text x="47.1" y="170.2">74LS00N</text>
<text x="71.8" y="172.2">0.5s 1s</text>
</g>
<text font-size="2.2" fill="#969696" x="147.8" y="81.4">+Vcc</text>
<text font-size="2.2" fill="#b4b4b4" x="108.4" y="93.9">+5V</text>
<text font-size="2.2" fill="#008000" x="115.2" y="153.3">Segnale di clear</text>
<g font-size="1.8">
<text x="17.1" y="33.8">Title:</text>
<text x="22.6" y="33.8">Convertitore analogico - digitale SAR 4 bit in logica TTL</text>
<text x="17.1" y="38.3">Size:</text>
<text x="18" y="41.8">A3</text>
<text x="26.1" y="38.3">Document N:</text>
<text x="28.1" y="41.8">Laboratorio di Elettronica - Dip. di Fisica - Università di Torino</text>
<text x="83.2" y="38.3">Revision:</text>
<text x="84.1" y="41.8">1.0</text>
<text x="17.1" y="46.3">Date:</text>
<text x="25.6" y="46.3">28/10/2021</text>
<text x="56.6" y="46.3">Sheet</text>
<text x="65.6" y="46.3">1</text>
<text x="71.2" y="46.3">of</text>
<text x="77.2" y="46.3">1</text>
<text x="85.4" y="52.3">Segnale logico attenuato a 1V di conversione completata</text>
<text x="118.4" y="59.8">Complemento logico del</text>
<text x="118.4" y="61.9">risultato del comparatore</text>
<text x="228" y="151.7">C</text>
<text x="230.9" y="151.7">Q</text>
<text x="234" y="151.7">T</text>
</g>
<text font-size="1.8" fill="#00f" x="124.6" y="101.9">Bus di distribuzione del clock</text>
<g font-size="1.5" fill="#808080">
<text x="21.2" y="24.3">0</text>
<text x="37.3" y="24.3">1</text>
<text x="53.3" y="24.3">2</text>
<text x="69.3" y="24.3">3</text>
<text x="85.4" y="24.3">4</text>
<text x="101.4" y="24.3">5</text>
<text x="117.4" y="24.3">6</text>
<text x="133.4" y="24.3">7</text>
<text x="149.5" y="24.3">8</text>
<text x="165.5" y="24.3">9</text>
<text x="181.2" y="24.3">10</text>
<text x="197.2" y="24.3">11</text>
<text x="213.3" y="24.3">12</text>
<text x="229.3" y="24.3">13</text>
<text x="245.3" y="24.3">14</text>
<text x="11.5" y="34">A</text>
<text x="257.2" y="34">A</text>
<text x="11.5" y="50">B</text>
<text x="257.2" y="50">B</text>
<text x="11.5" y="66.1">C</text>
<text x="257.2" y="66.1">C</text>
<text x="11.5" y="82.1">D</text>
<text x="257.2" y="82.1">D</text>
<text x="11.5" y="98.1">E</text>
<text x="257.2" y="98.1">E</text>
<text x="11.5" y="114.1">F</text>
<text x="257.2" y="114.1">F</text>
<text x="11.4" y="130.2">G</text>
<text x="257" y="130.2">G</text>
<text x="11.5" y="146.2">H</text>
<text x="257.2" y="146.2">H</text>
<text x="11.9" y="162.2">I</text>
<text x="257.5" y="162.2">I</text>
<text x="11.7" y="178.3">J</text>
<text x="257.3" y="178.3">J</text>
<text x="21.2" y="192.3">0</text>
<text x="37.3" y="192.3">1</text>
<text x="53.3" y="192.3">2</text>
<text x="69.3" y="192.3">3</text>
<text x="85.4" y="192.3">4</text>
<text x="101.4" y="192.3">5</text>
<text x="117.4" y="192.3">6</text>
<text x="133.4" y="192.3">7</text>
<text x="149.5" y="192.3">8</text>
<text x="165.5" y="192.3">9</text>
<text x="181.2" y="192.3">10</text>
<text x="197.2" y="192.3">11</text>
<text x="213.3" y="192.3">12</text>
<text x="229.3" y="192.3">13</text>
<text x="245.3" y="192.3">14</text>
</g>
<g font-size="1.5">
<text x="172.9" y="50.4">COM</text>
<text x="190.9" y="164.6">COM</text>
</g>
<g font-size="1.5" fill="#00f">
<text x="142.2" y="63.6" transform="rotate(-90 142.2 63.6)">4</text>
<text x="146.4" y="69.5">2</text>
<text x="166.2" y="69.6" transform="rotate(-90 166.2 69.6)">4</text>
<text x="130.7" y="72.6">6</text>
<text x="146.4" y="75.5">3</text>
<text x="170.4" y="75.5">2</text>
<text x="136.2" y="79.3" transform="rotate(-90 136.2 79.3)">1</text>
<text x="139.2" y="79.3" transform="rotate(-90 139.2 79.3)">5</text>
<text x="142.2" y="79.3" transform="rotate(-90 142.2 79.3)">7</text>
<text x="154.7" y="78.6">6</text>
<text x="170.4" y="81.6">3</text>
<text x="160.2" y="85.3" transform="rotate(-90 160.2 85.3)">1</text>
<text x="163.2" y="85.3" transform="rotate(-90 163.2 85.3)">5</text>
<text x="166.2" y="85.3" transform="rotate(-90 166.2 85.3)">7</text>
<text x="49.1" y="99">1A VCC</text>
<text x="49.1" y="100.5">1B</text>
<text x="52.8" y="100.5">4A</text>
<text x="49.1" y="102.1">1Y</text>
<text x="49.1" y="103.6">2A</text>
<text x="49.1" y="105">2B</text>
<text x="49.1" y="106.5">2Y</text>
<text x="52.8" y="106.5">3B</text>
<text x="52.8" y="105">3A</text>
<text x="52.8" y="103.6">4Y</text>
<text x="52.8" y="102.1">4B</text>
<text x="153.3" y="107.5">4</text>
<text x="153.3" y="106">3</text>
<text x="153.3" y="104.5">2</text>
<text x="153.3" y="103">1</text>
<text x="156.8" y="106.5">~1CLR</text>
<text x="156.8" y="105">~1PR</text>
<text x="157.8" y="103.6">1CLK</text>
<text x="164" y="106.5">~1Q</text>
<text x="165" y="105">1Q</text>
<text x="165.5" y="103.6">1K</text>
<text x="169" y="103">16</text>
<text x="169" y="107.3">13</text>
<text x="169" y="104.5">15</text>
<text x="169" y="106">14</text>
<text x="49.1" y="108.1">GND 3Y</text>
<text x="153.3" y="108.8">5</text>
<text x="153.3" y="110.3">6</text>
<text x="153.3" y="111.8">7</text>
<text x="153.3" y="113.3">8</text>
<text x="157.3" y="108.1">1J</text>
<text x="157.3" y="109.6">VCC</text>
<text x="157.3" y="111.1">2CLK</text>
<text x="157.3" y="112.6">~2PR</text>
<text x="164.5" y="108.1">GND</text>
<text x="164.5" y="112.6">~2Q</text>
<text x="165.5" y="109.6">2K</text>
<text x="165.5" y="111.1">2Q</text>
<text x="169" y="108.8">12</text>
<text x="169" y="110.3">11</text>
<text x="169" y="111.8">10</text>
<text x="169" y="113.3">9</text>
<text x="157.3" y="114.1">~2CLR</text>
<text x="165.5" y="114.1">2J</text>
<text x="82.7" y="122.5">1</text>
<text x="82.7" y="124">2</text>
<text x="86.7" y="123.1">A</text>
<text x="86.7" y="124.6">B</text>
<text x="93.9" y="123.1">VCC</text>
<text x="94.3" y="124.6">QA</text>
<text x="98.4" y="122.4">14</text>
<text x="98.4" y="124">3</text>
<text x="98.4" y="125.5">4</text>
<text x="125.8" y="124.6">1A VCC</text>
<text x="82.7" y="130">9</text>
<text x="86.7" y="130.6">~CLR</text>
<text x="94.3" y="126.1">QB</text>
<text x="94.3" y="127.6">QC</text>
<text x="94.3" y="129.1">QD</text>
<text x="94.3" y="130.6">QE</text>
<text x="98.4" y="127">5</text>
<text x="98.4" y="128.5">6</text>
<text x="98.4" y="130">10</text>
<text x="98.4" y="131.6">11</text>
<text x="125.8" y="126.1">1B</text>
<text x="125.8" y="127.6">1Y</text>
<text x="125.8" y="129.1">2A</text>
<text x="125.8" y="130.6">2B</text>
<text x="129.4" y="130.6">3B</text>
<text x="129.4" y="129.1">4Y</text>
<text x="129.4" y="127.6">4A</text>
<text x="129.4" y="126.1">4B</text>
<text x="82.7" y="133.1">8</text>
<text x="82.7" y="134.4">7</text>
<text x="86.7" y="135.1">GND</text>
<text x="87.2" y="133.6">CLK</text>
<text x="94.3" y="132.1">QF</text>
<text x="94.3" y="133.6">QG</text>
<text x="94.3" y="135.1">QH</text>
<text x="98.4" y="133.1">12</text>
<text x="98.4" y="134.5">13</text>
<text x="125.8" y="132.1">2Y</text>
<text x="125.8" y="133.6">GND 3Y</text>
<text x="129.4" y="132.1">3A</text>
<text x="153.3" y="143.6">3</text>
<text x="153.3" y="142.1">2</text>
<text x="153.3" y="140.6">1</text>
<text x="156.8" y="142.6">~1PR</text>
<text x="157.8" y="141.1">1CLK</text>
<text x="165" y="142.6">1Q</text>
<text x="165.5" y="141.1">1K</text>
<text x="169" y="140.6">16</text>
<text x="169" y="142.1">15</text>
<text x="169" y="143.6">14</text>
<text x="153.3" y="145.1">4</text>
<text x="153.3" y="146.4">5</text>
<text x="153.3" y="147.9">6</text>
<text x="153.3" y="149.4">7</text>
<text x="156.8" y="144.1">~1CLR</text>
<text x="157.3" y="145.6">1J</text>
<text x="157.3" y="147.1">VCC</text>
<text x="157.3" y="148.6">2CLK</text>
<text x="164" y="144.1">~1Q</text>
<text x="164.5" y="145.6">GND</text>
<text x="165.5" y="147.1">2K</text>
<text x="165.5" y="148.6">2Q</text>
<text x="169" y="144.9">13</text>
<text x="169" y="146.4">12</text>
<text x="169" y="147.9">11</text>
<text x="169" y="149.4">10</text>
<text x="153.3" y="150.9">8</text>
<text x="157.3" y="150.2">~2PR</text>
<text x="157.3" y="151.6">~2CLR</text>
<text x="164.5" y="150.2">~2Q</text>
<text x="165.5" y="151.6">2J</text>
<text x="169" y="150.9">9</text>
<text x="49.1" y="157.7">1A VCC</text>
<text x="49.1" y="159.2">1B</text>
<text x="49.1" y="160.7">1Y</text>
<text x="52.8" y="160.7">4B</text>
<text x="52.8" y="159.2">4A</text>
<text x="49.1" y="162.1">2A</text>
<text x="49.1" y="163.7">2B</text>
<text x="49.1" y="165.2">2Y</text>
<text x="49.1" y="166.7">GND 3Y</text>
<text x="52.8" y="165.2">3B</text>
<text x="52.8" y="163.7">3A</text>
<text x="52.8" y="162.1">4Y</text>
</g>
<g font-size="1.2">
<text x="147.5" y="43.5">G</text>
<text x="147.6" y="46.5">T</text>
<text x="137.9" y="49">A</text>
<text x="141" y="49">B</text>
<text x="143.8" y="49">C</text>
<text x="147" y="49">D</text>
<text x="227.4" y="153.4">F</text>
<text x="227.4" y="177.5">1</text>
</g>
</svg>
